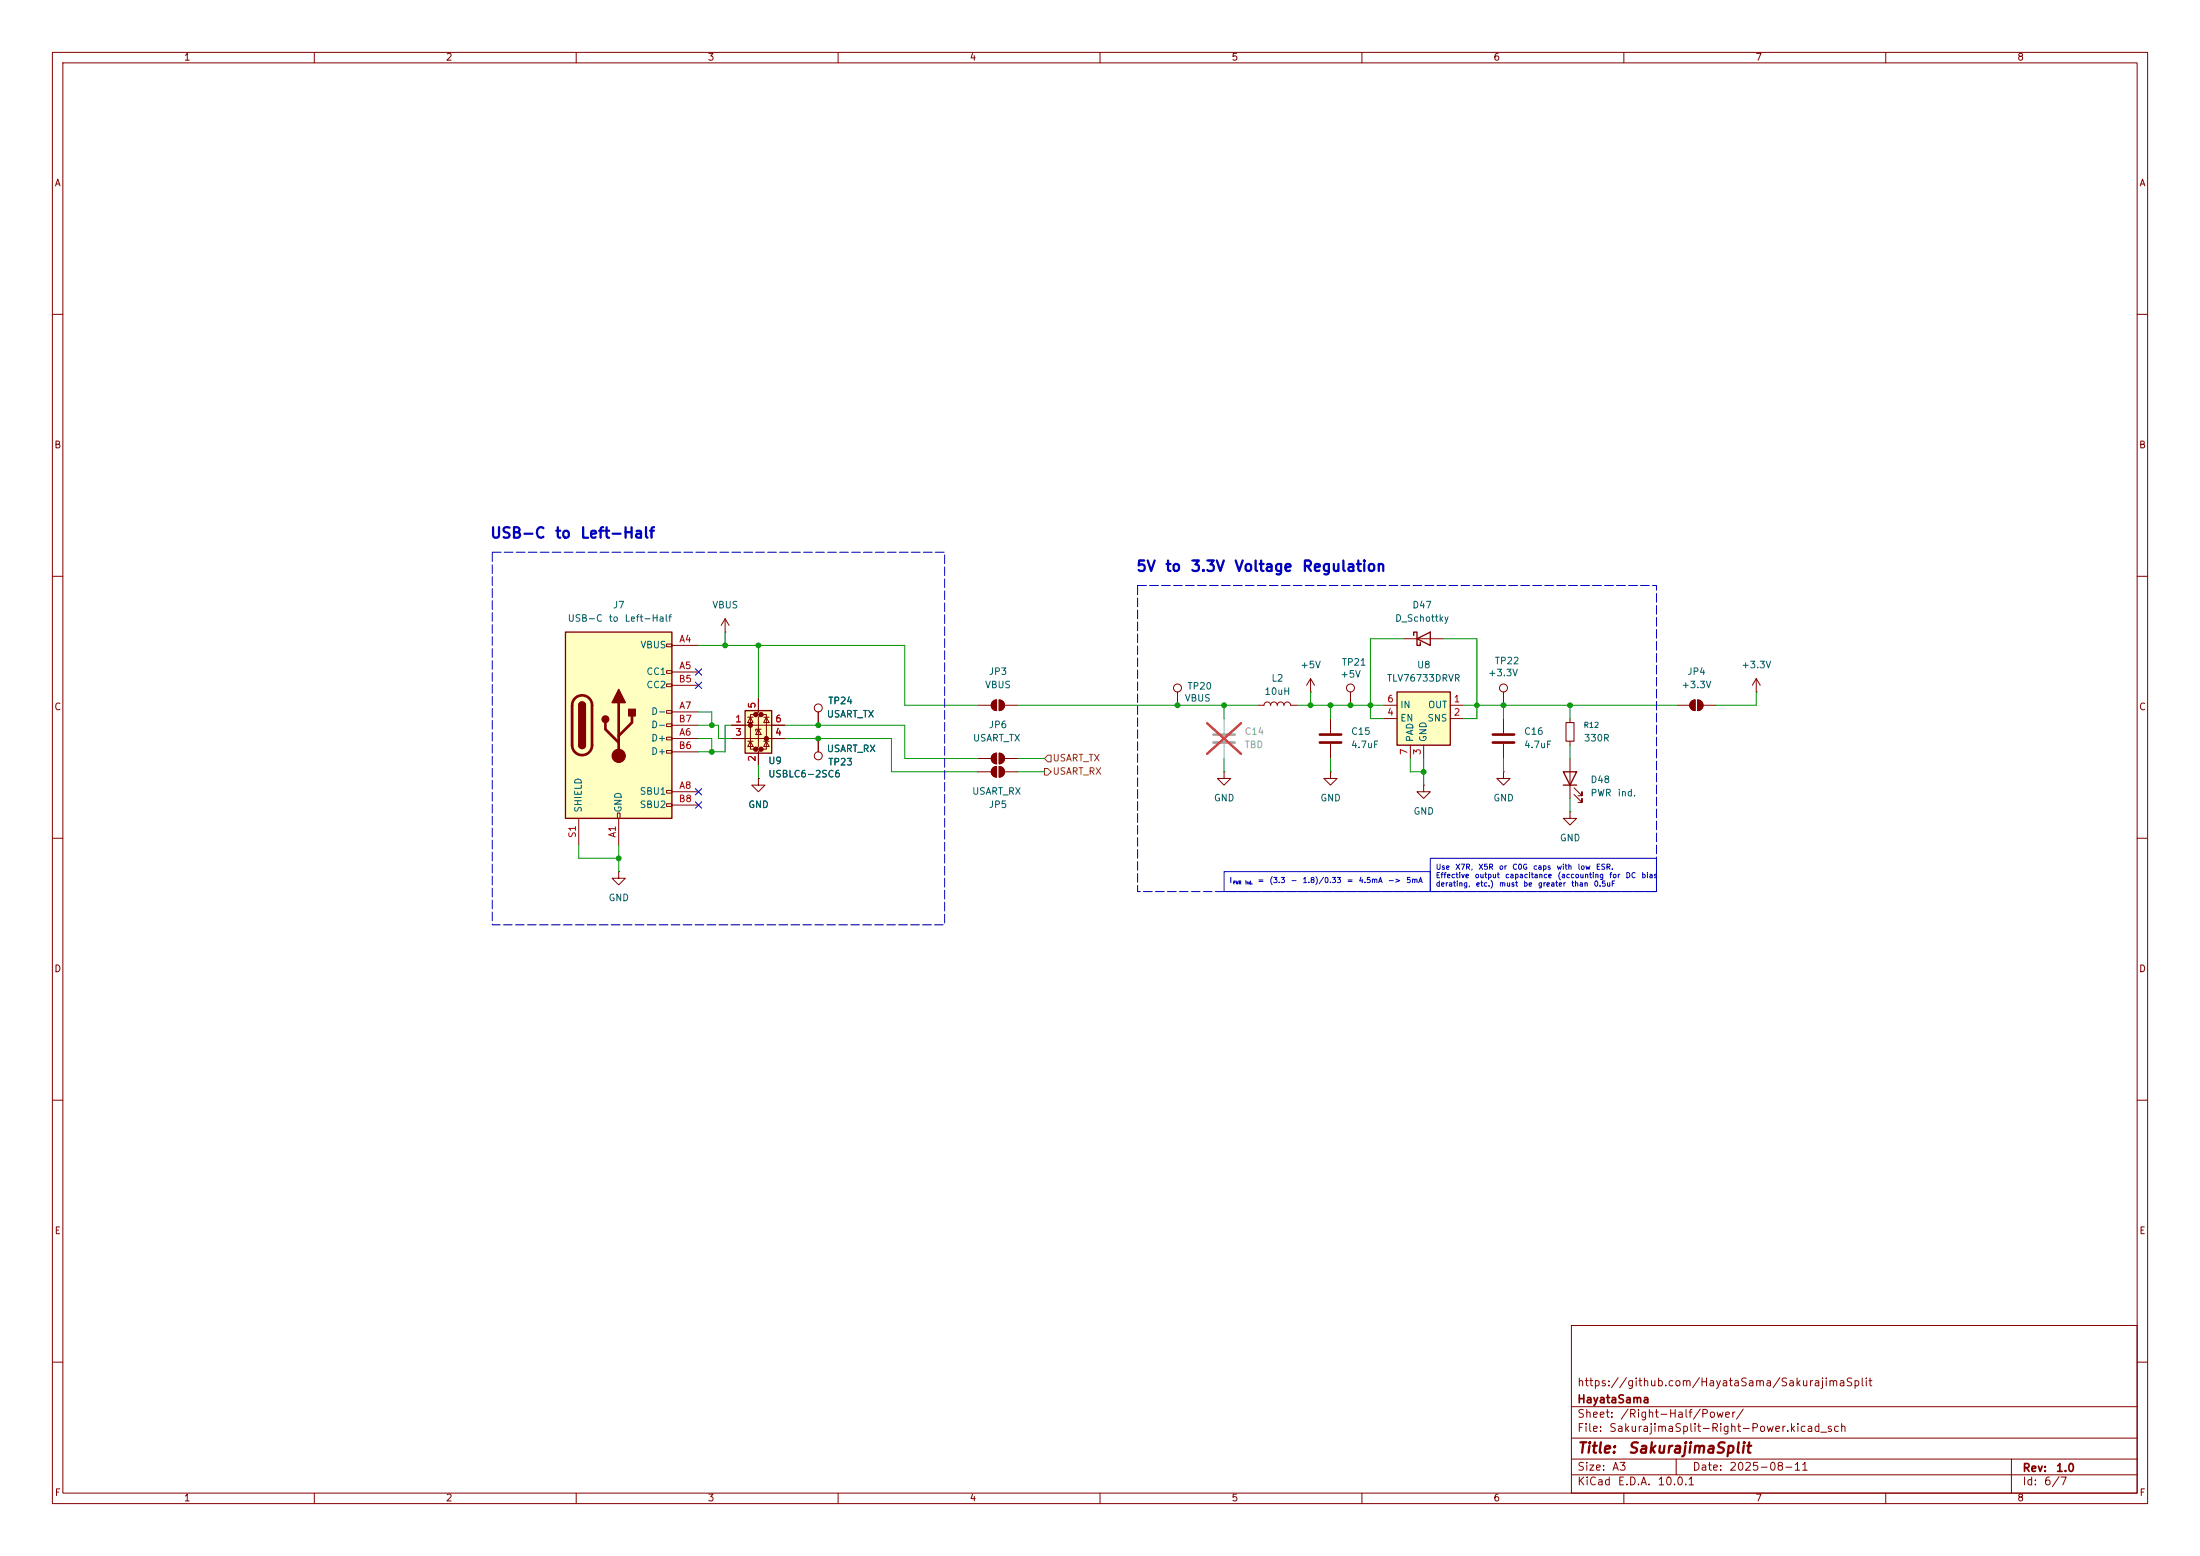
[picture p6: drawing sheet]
<svg xmlns="http://www.w3.org/2000/svg" width="420mm" height="297mm" viewBox="0 0 420 297" stroke-linecap="round" stroke-linejoin="round" font-family="sans-serif">
<g fill="none" stroke="#840000" stroke-width=".19">
<path d="M10 10h400v277h-400zM12 12h396v273h-396zM60 10v2M110 10v2M160 10v2M210 10v2M260 10v2M310 10v2M360 10v2M10 60h2M408 60h2M10 110h2"/>
<path d="M408 110h2M287 137.2v2.8M335.3 132.1h.1M335.3 129.5l-.8 1.3M335.3 129.5l.7 1.3M335.3 129.5v2.6M10 160h2M287 142v2.8M299.7 154.9v1.3h1.3l-1.3 1.3-1.3-1.3h1.3M299.7 154.9h.1M408 160h2M10 210h2"/>
<path d="M408 210h2M300 253h108v32h-108zM10 260h2M300 278.5h108M300 274.5h108M300 268.5h108M320 278.5v3M384 278.5v6.5M408 260h2M60 285v2M110 285v2M160 285v2"/>
<path d="M210 285v2M260 285v2M300 281.5h108M310 285v2M360 285v2"/>
</g>
<path d="M285 140.2h4.1M285 141.7h4.1" fill="none" stroke="#840000" stroke-width=".51"/>
<path d="M266.7 132.1h10.2v10.1h-10.2z" fill="#ffffc2"/>
<path d="M266.7 132.1h10.2v10.1h-10.2zM269.9 121.3v-.6h.6v2.5h.6v-.6M270.5 121.9l2.5-1.2v2.5zM298.4 147.3h2.6l-1.3 2.6zM298.4 149.9h2.6" fill="none" stroke="#840000" stroke-width=".25"/>
<g fill="none" stroke="#840000" stroke-width=".19">
<path d="M156.2 135.9v2.5M224.8 132.1v2.5M240 134.6h1.3a.64 .64 0 0 1 .6-.6 .64 .64 0 0 1 .7 .6 .64 .64 0 0 1 .6-.6 .64 .64 0 0 1 .6 .6 .64 .64 0 0 1 .7-.6 .64 .64 0 0 1 .6 .6 .64 .64 0 0 1 .6-.6 .64 .64 0 0 1 .7 .6h1.2M250.2 132.1h.1M250.2 129.5l-.8 1.3M250.2 129.5l.8 1.3M250.2 129.5v2.6M254 137.2v2.8M257.8 132.1v2.5M264.2 134.6h2.5M264.2 137.2h2.5M268 121.9h7.6"/>
<path d="M276.9 134.6h2.5M276.9 137.2h2.5M287 132.1v2.5M299.7 137.2v.7M156.2 141v2.5M233.7 147.3v1.3h1.2l-1.2 1.3-1.3-1.3h1.3M233.7 147.3h.1M254 147.3v1.3h1.3l-1.3 1.3-1.3-1.3h1.3M254 147.3h.1M254 142v2.8M269.2 142.2v2.6M271.8 142.2v2.6"/>
<path d="M287 147.3v1.3h1.3l-1.3 1.3-1.3-1.3h1.3M287 147.3h.1M299.7 141.5v.7M299.7 144.8v7.6M300.5 151.6l1.5 1.6v-.8v.8h-.8M300.5 150.4l1.5 1.5v-.8v.8h-.8"/>
<circle cx="156.2" cy="135.1" r=".76"/>
<circle cx="224.8" cy="131.3" r=".76"/>
<circle cx="257.8" cy="131.3" r=".76"/>
<circle cx="287" cy="131.3" r=".76"/>
<circle cx="156.2" cy="144.3" r=".76"/>
</g>
<path d="M231.6 140.2h4.1M231.6 141.7h4.1" fill="none" stroke="#a1a1a1" stroke-width=".51"/>
<path d="M233.7 137.2v2.8M233.7 142v2.8" fill="none" stroke="#a1a1a1" stroke-width=".19"/>
<path d="M230.4 138l6.5 5.9M236.9 138l-6.5 5.9" fill="none" stroke="#e12e31" stroke-width=".46"/>
<path d="M252 140.2h4M252 141.7h4" fill="none" stroke="#840000" stroke-width=".51"/>
<path d="M299 137.9h1.5v3.6h-1.5z" fill="none" stroke="#840000" stroke-width=".2"/>
<path d="M107.9 120.7h20.4v35.5h-20.4z" fill="#ffffc2"/>
<g fill="none" stroke="#840000" stroke-width=".19">
<path d="M138.4 118.1l-.7 1.3M138.4 118.1l.8 1.3M138.4 118.1v2.6M127.3 122.9h1v.5h-1zM127.3 128h1v.5h-1zM127.3 130.6h1v.5h-1zM127.3 135.6h1v.5h-1zM127.3 138.2h1v.5h-1zM128.3 123.2h5M128.3 128.3h5M128.3 135.9h5M128.3 130.8h5"/>
<path d="M128.3 138.4h5M138.4 120.7h.1M110.5 156.2v5.1M117.9 155.2h.5v1h-.5zM118.1 156.2v5.1M127.3 140.7h1v.5h-1zM127.3 143.3h1v.5h-1zM127.3 150.9h1v.5h-1zM127.3 153.4h1v.5h-1zM128.3 141h5M128.3 151.1h5M128.3 143.5h5"/>
<path d="M128.3 153.7h5M144.8 148.6v1.3h1.2l-1.2 1.2-1.3-1.2h1.3M144.8 148.6h.1M118.1 166.4v1.2h1.3l-1.3 1.3-1.3-1.3h1.3M118.1 166.4h.1"/>
</g>
<path d="M107.9 120.7h20.4v35.5h-20.4zM110.5 134.6a.64 .64 0 0 1 .6-.6 .64 .64 0 0 1 .7 .6M110.5 142.2a.64 .64 0 0 0 .6 .7 .64 .64 0 0 0 .7-.7" fill="none" stroke="#840000" stroke-width=".25"/>
<path d="M109.8 133.3a1.9 1.9 0 0 1 2-.4 1.9 1.9 0 0 1 1.2 1.7v7.6a1.91 1.91 0 0 1-1.9 1.9 1.91 1.91 0 0 1-1.9-1.9v-7.7l.2-.7zM115.6 137.9v1.3l2.5 2.5M118.1 134.1v10.2M120.6 136.7v1.2l-2.5 2.6" fill="none" stroke="#840000" stroke-width=".51"/>
<g fill="#840000" stroke="#840000" stroke-width=".25">
<path d="M110.5 134.6h1.3v7.6h-1.3z"/>
<path d="M110.7 134.2a.64 .64 0 0 1 .7-.2 .64 .64 0 0 1 .4 .6h-1.3z"/>
<path d="M110.5 142.2h1.3a.64 .64 0 0 1-.7 .7 .64 .64 0 0 1-.6-.7z"/>
<path d="M118.1 131.6l1.3 2.5h-2.6z"/>
<path d="M120 135.4h1.3v1.3h-1.3z"/>
<circle cx="115.6" cy="137.3" r=".63"/>
</g>
<circle cx="118.1" cy="144.3" r="1.27" fill="#840000" stroke="#840000" stroke-width=".19"/>
<path d="M142.2 135.6h5.1v8.2h-5.1z" fill="#ffffc2"/>
<g fill="#840000" stroke="#840000" stroke-width=".51">
<circle cx="143.3" cy="138.4" r=".25"/>
<circle cx="144.3" cy="136.4" r=".25"/>
<circle cx="144.3" cy="143" r=".25"/>
<circle cx="145.3" cy="136.4" r=".25"/>
<circle cx="145.3" cy="143" r=".25"/>
<circle cx="146.3" cy="141" r=".25"/>
</g>
<g fill="none" stroke="#840000" stroke-width=".19">
<path d="M139.7 138.4h10.2M142.7 136.9h1.1M143.3 136.9l.5 1h-1.1zM144.3 136.4h-1v6.6h1M144.8 133.4v2.5l-.5 .5h1l-.5 .5v5.6l-.5 .5h1l-.5 .5v2.6M144.8 139.2l.5 1h-1zM145.3 139.2h-1v.4M145.3 136.4h1v6.6h-1M145.8 136.9h1M146.3 136.9l.5 1h-1zM156.2 135.9v2.5M186.7 134.6h2.5"/>
<path d="M189.5 133.9l.7-.3v2a1.02 1.02 0 0 1-.9-.6 1.02 1.02 0 0 1 .2-1.1zM190.8 133.6a1.02 1.02 0 0 1 1 1 1.02 1.02 0 0 1-1 1zM191.8 134.6h2.5M320 134.6h2.6M322.9 133.9l.7-.3v2a1.02 1.02 0 0 1-.9-.6 1.02 1.02 0 0 1 .2-1.1zM324.1 133.6a1.02 1.02 0 0 1 1 1 1.02 1.02 0 0 1-1 1zM325.1 134.6h2.6M139.7 141h10.2M142.7 141.5h1.1M143.3 141.5l.5 1h-1.1zM144.8 148.6h.1M145.8 141.5h1"/>
<path d="M146.3 141.5l.5 1h-1zM156.2 141v2.5M186.7 147.3h2.5M186.7 144.8h2.5M189.5 146.6l.7-.3v2a1.02 1.02 0 0 1-.9-.6 1.02 1.02 0 0 1 .2-1.1zM189.5 144.1l.7-.3v2a1.02 1.02 0 0 1-.9-.6 1.02 1.02 0 0 1 .2-1.1zM190.8 146.3a1.02 1.02 0 0 1 1 1 1.02 1.02 0 0 1-1 1zM190.8 143.8a1.02 1.02 0 0 1 1 1 1.02 1.02 0 0 1-1 1zM191.8 147.3h2.5M191.8 144.8h2.5M271.8 149.9v1.2h1.2l-1.2 1.3-1.3-1.3h1.3M271.8 149.9h.1"/>
</g>
<path d="M142.2 135.6h5.1v8.2h-5.1z" fill="none" stroke="#840000" stroke-width=".25"/>
<g fill="#840000" stroke="#840000" stroke-width=".19">
<path d="M322.9 133.9l.7-.3v2a1.02 1.02 0 0 1-.9-.6 1.02 1.02 0 0 1 .2-1.1z"/>
<path d="M324.1 133.6a1.02 1.02 0 0 1 1 1 1.02 1.02 0 0 1-1 1z"/>
<path d="M189.5 146.6l.7-.3v2a1.02 1.02 0 0 1-.9-.6 1.02 1.02 0 0 1 .2-1.1z"/>
<path d="M190.8 146.3a1.02 1.02 0 0 1 1 1 1.02 1.02 0 0 1-1 1z"/>
<path d="M189.5 133.9l.7-.3v2a1.02 1.02 0 0 1-.9-.6 1.02 1.02 0 0 1 .2-1.1z"/>
<path d="M190.8 133.6a1.02 1.02 0 0 1 1 1 1.02 1.02 0 0 1-1 1z"/>
<path d="M189.5 144.1l.7-.3v2a1.02 1.02 0 0 1-.9-.6 1.02 1.02 0 0 1 .2-1.1z"/>
<path d="M190.8 143.8a1.02 1.02 0 0 1 1 1 1.02 1.02 0 0 1-1 1z"/>
</g>
<path d="M199.4 146.7h.6l.7 .6-.7 .7h-.6zM200 144.1h.7v1.3h-.7l-.6-.6z" fill="none" stroke="#725600" stroke-width=".19"/>
<g fill="none" stroke="#009600" stroke-width=".19">
<path d="M133.3 135.9h2.6v2.5M133.3 138.4h3.9v2.6h2.5M133.3 123.2h39.4v11.4h14M138.4 120.7v2.5M139.7 138.4h-1.3v5.1h-5.1M144.8 123.2v10.2M149.9 138.4h22.8v6.4h14M194.3 134.6h45.7M233.7 134.6v2.6M247.6 134.6h16.6M250.2 132.1v2.5M254 134.6v2.6"/>
<path d="M268 121.9h-6.4v15.3h2.6M275.6 121.9h6.3v15.3h-2.5M279.4 134.6h40.6M287 134.6v2.6M299.7 134.6v2.6M335.3 132.1v2.5h-7.6M133.3 141h2.6v2.5M144.8 146.1v2.5M149.9 141h20.3v6.3h16.5M194.3 147.3h5.1M194.3 144.8h5.1M233.7 144.8v2.5"/>
<path d="M254 144.8v2.5M269.2 144.8v2.5h2.6M271.8 144.8v5.1M287 144.8v2.5M299.7 142.2v2.6M299.7 152.4v2.5M110.5 161.3v2.5h7.6M118.1 161.3v5.1"/>
</g>
<path d="M132.7 127.7l1.3 1.2M132.7 130.2l1.3 1.2M134 127.7l-1.3 1.2M134 130.2l-1.3 1.2M132.7 150.5l1.3 1.2M132.7 153.1l1.3 1.2M134 150.5l-1.3 1.2M134 153.1l-1.3 1.2" fill="none" stroke="#000084" stroke-width=".19"/>
<path d="M233.7 166.4h39.3v3.8h-39.3zM273 163.8h43.2v6.4h-43.2z" fill="none" stroke="#0000c2" stroke-width=".19"/>
<path d="M94 105.4h86.3v71.1h-86.3zM217.2 111.8h99v58.4h-99z" fill="none" stroke="#0000c2" stroke-width=".19" stroke-dasharray="1.7 .6"/>
<g fill="#009600" stroke="#009600" stroke-width=".19">
<circle cx="138.4" cy="123.2" r=".46"/>
<circle cx="135.9" cy="143.5" r=".46"/>
<circle cx="135.9" cy="138.4" r=".46"/>
<circle cx="118.1" cy="163.8" r=".46"/>
<circle cx="257.8" cy="134.6" r=".46"/>
<circle cx="250.2" cy="134.6" r=".46"/>
<circle cx="224.8" cy="134.6" r=".46"/>
<circle cx="233.7" cy="134.6" r=".46"/>
<circle cx="271.8" cy="147.3" r=".46"/>
<circle cx="261.6" cy="134.6" r=".46"/>
<circle cx="299.7" cy="134.6" r=".46"/>
<circle cx="281.9" cy="134.6" r=".46"/>
<circle cx="287" cy="134.6" r=".46"/>
<circle cx="254" cy="134.6" r=".46"/>
<circle cx="156.2" cy="141" r=".46"/>
<circle cx="156.2" cy="138.4" r=".46"/>
<circle cx="144.8" cy="123.2" r=".46"/>
</g>
<g font-size="2" fill="#0000c2">
<text x="93.5" y="103.2">USB-C</text>
<text x="105.8" y="103.2">to</text>
<text x="110.7" y="103.2">Left-Half</text>
<text x="216.8" y="109.6">5V</text>
<text x="222.3" y="109.6">to</text>
<text x="227.1" y="109.6">3.3V</text>
<text x="235.5" y="109.6">Voltage</text>
<text x="248.4" y="109.6">Regulation</text>
</g>
<g font-size="2" fill="#840000">
<text x="301" y="277.9">Title:</text>
<text x="310.6" y="277.9">SakurajimaSplit</text>
</g>
<g font-size="1.5" fill="#840000">
<text x="301" y="268.2">HayataSama</text>
<text x="301" y="265">https://github.com/HayataSama/SakurajimaSplit</text>
<text x="301" y="273.7">File:</text>
<text x="301" y="271">Sheet:</text>
<text x="307.1" y="273.7">SakurajimaSplit-Right-Power.kicad_sch</text>
<text x="309.2" y="271">/Right-Half/Power/</text>
<text x="301" y="281.1">Size:</text>
<text x="307.6" y="281.1">A3</text>
<text x="323" y="281.1">Date:</text>
<text x="330" y="281.1">2025-08-11</text>
<text x="386" y="281.3">Rev:</text>
<text x="392.4" y="281.3">1.0</text>
<text x="301" y="283.9">KiCad</text>
<text x="308.7" y="283.9">E.D.A.</text>
<text x="316.3" y="283.9">10.0.1</text>
<text x="386" y="283.9">Id:</text>
<text x="390.1" y="283.9">6/7</text>
</g>
<g font-size="1.3" fill="#840000">
<text x="35" y="11.9">1</text>
<text x="85" y="11.9">2</text>
<text x="135" y="11.9">3</text>
<text x="185" y="11.9">4</text>
<text x="235" y="11.9">5</text>
<text x="285" y="11.9">6</text>
<text x="335" y="11.9">7</text>
<text x="385" y="11.9">8</text>
<text x="10.3" y="35.9">A</text>
<text x="408.3" y="35.9">A</text>
<text x="10.3" y="85.9">B</text>
<text x="408.2" y="85.9">B</text>
<text x="10.3" y="135.9">C</text>
<text x="408.2" y="135.9">C</text>
<text x="10.3" y="185.9">D</text>
<text x="408.2" y="185.9">D</text>
<text x="10.3" y="235.9">E</text>
<text x="408.3" y="235.9">E</text>
<text x="10.3" y="285.9">F</text>
<text x="35" y="286.9">1</text>
<text x="85" y="286.9">2</text>
<text x="135" y="286.9">3</text>
<text x="185" y="286.9">4</text>
<text x="235" y="286.9">5</text>
<text x="285" y="286.9">6</text>
<text x="335" y="286.9">7</text>
<text x="385" y="286.9">8</text>
<text x="408.3" y="285.9">F</text>
</g>
<g font-size="1.3" fill="#006464">
<text x="108.3" y="119">USB-C</text>
<text x="116.1" y="119">to</text>
<text x="116.9" y="116.4">J7</text>
<text x="119.1" y="119">Left-Half</text>
<text x="135.9" y="116.4">VBUS</text>
<text x="266.2" y="119">D_Schottky</text>
<text x="269.5" y="116.4">D47</text>
<text x="122.2" y="124.1">VBUS</text>
<text x="123.3" y="129.1">CC1</text>
<text x="123.3" y="131.7">CC2</text>
<text x="187.9" y="131.7">VBUS</text>
<text x="188.7" y="129.1">JP3</text>
<text x="226.6" y="131.9">TP20</text>
<text x="242.6" y="130.4">L2</text>
<text x="248.2" y="127.9">+5V</text>
<text x="255.8" y="129.6">+5V</text>
<text x="256" y="127.4">TP21</text>
<text x="264.7" y="130.4">TLV76733DRVR</text>
<text x="270.4" y="127.9">U8</text>
<text x="284" y="129.4">+3.3V</text>
<text x="285.3" y="127.1">TP22</text>
<text x="320.9" y="131.7">+3.3V</text>
<text x="322" y="129.1">JP4</text>
<text x="332.3" y="127.9">+3.3V</text>
<text x="124.2" y="136.8">D-</text>
<text x="157.7" y="137.3">USART_TX</text>
<text x="158" y="134.7">TP24</text>
<text x="226.1" y="134.2">VBUS</text>
<text x="241.3" y="132.9">10uH</text>
<text x="267.2" y="135.5">IN</text>
<text x="272.5" y="135.5">OUT</text>
<text x="124.2" y="141.8">D+</text>
<text x="124.2" y="139.3">D-</text>
<text x="157.7" y="143.9">USART_RX</text>
<text x="185.6" y="141.8">USART_TX</text>
<text x="188.7" y="139.3">JP6</text>
<text x="257.8" y="140.6">C15</text>
<text x="257.8" y="143.1">4.7uF</text>
<text x="267.2" y="138">EN</text>
<text x="270.1" y="141.7" transform="rotate(-90 270.1 141.7)">PAD</text>
<text x="272.4" y="138">SNS</text>
<text x="272.6" y="141.7" transform="rotate(-90 272.6 141.7)">GND</text>
<text x="290.8" y="140.6">C16</text>
<text x="290.8" y="143.1">4.7uF</text>
<text x="302.3" y="141.8">330R</text>
<text x="124.2" y="144.4">D+</text>
<text x="146.6" y="148.7">USBLC6-2SC6</text>
<text x="146.6" y="146.2">U9</text>
<text x="158" y="146.4">TP23</text>
<text x="303.5" y="149.8">D48</text>
<text x="111.4" y="155.2" transform="rotate(-90 111.4 155.2)">SHIELD</text>
<text x="119" y="155.2" transform="rotate(-90 119 155.2)">GND</text>
<text x="122" y="152">SBU1</text>
<text x="122" y="154.5">SBU2</text>
<text x="142.7" y="154.5">GND</text>
<text x="185.5" y="152">USART_RX</text>
<text x="188.7" y="154.5">JP5</text>
<text x="231.6" y="153.3">GND</text>
<text x="252" y="153.3">GND</text>
<text x="269.7" y="155.8">GND</text>
<text x="285" y="153.3">GND</text>
<text x="303.5" y="152.3">PWR</text>
<text x="308.7" y="152.3">ind.</text>
<text x="297.7" y="160.9">GND</text>
<text x="116.1" y="172.3">GND</text>
</g>
<g font-size="1.3" fill="#a90000">
<text x="129.6" y="122.9">A4</text>
<text x="129.5" y="130.6">B5</text>
<text x="129.6" y="128">A5</text>
<text x="129.6" y="135.6">A7</text>
<text x="144.5" y="135.3" transform="rotate(-90 144.5 135.3)">5</text>
<text x="264.7" y="136.9">4</text>
<text x="264.7" y="134.4">6</text>
<text x="277.4" y="134.4">1</text>
<text x="277.4" y="136.9">2</text>
<text x="129.5" y="143.3">B6</text>
<text x="129.5" y="138.2">B7</text>
<text x="129.6" y="140.7">A6</text>
<text x="140.3" y="138.2">1</text>
<text x="140.3" y="140.7">3</text>
<text x="147.9" y="140.7">4</text>
<text x="147.9" y="138.2">6</text>
<text x="144.5" y="145.5" transform="rotate(-90 144.5 145.5)">2</text>
<text x="269" y="144.2" transform="rotate(-90 269 144.2)">7</text>
<text x="271.5" y="144.2" transform="rotate(-90 271.5 144.2)">3</text>
<text x="129.5" y="153.4">B8</text>
<text x="129.6" y="150.9">A8</text>
<text x="110.2" y="160.1" transform="rotate(-90 110.2 160.1)">S1</text>
<text x="117.9" y="160" transform="rotate(-90 117.9 160)">A1</text>
</g>
<g font-size="1.3" fill="#989898">
<text x="237.5" y="140.6">C14</text>
<text x="237.5" y="143.1">TBD</text>
</g>
<g font-size="1.3" fill="#725600">
<text x="200.9" y="148.2">USART_RX</text>
<text x="200.9" y="145.6">USART_TX</text>
</g>
<text font-size="1" fill="#006464" x="302.2" y="139.2">R12</text>
<g font-size="1" fill="#0000c2">
<text x="274" y="166.2">Use</text>
<text x="274" y="167.8">Effective</text>
<text x="277.7" y="166.2">X7R,</text>
<text x="281.5" y="167.8">output</text>
<text x="282.1" y="166.2">X5R</text>
<text x="286.1" y="166.2">or</text>
<text x="287.2" y="167.8">capacitance</text>
<text x="288.6" y="166.2">C0G</text>
<text x="292.6" y="166.2">caps</text>
<text x="297.1" y="166.2">with</text>
<text x="297.3" y="167.8">(accounting</text>
<text x="301.1" y="166.2">low</text>
<text x="304.6" y="166.2">ESR.</text>
<text x="307.1" y="167.8">for</text>
<text x="310.2" y="167.8">DC</text>
<text x="313.3" y="167.8">bias</text>
<text x="234.6" y="168.8">I</text>
<text x="240" y="168.8">=</text>
<text x="242.3" y="168.8">(3.3</text>
<text x="246.3" y="168.8">-</text>
<text x="248.6" y="168.8">1.8)/0.33</text>
<text x="257" y="168.8">=</text>
<text x="259.3" y="168.8">4.5mA</text>
<text x="264.9" y="168.8">-&gt;</text>
<text x="268.4" y="168.8">5mA</text>
<text x="274" y="169.5">derating,</text>
<text x="281.6" y="169.5">etc.)</text>
<text x="286.1" y="169.5">must</text>
<text x="290.7" y="169.5">be</text>
<text x="293.5" y="169.5">greater</text>
<text x="299.9" y="169.5">than</text>
<text x="304.2" y="169.5">0.5uF</text>
</g>
<g font-size=".6" fill="#0000c2">
<text x="235.4" y="168.9">PWR</text>
<text x="237.7" y="168.9">ind.</text>
</g>
</svg>
